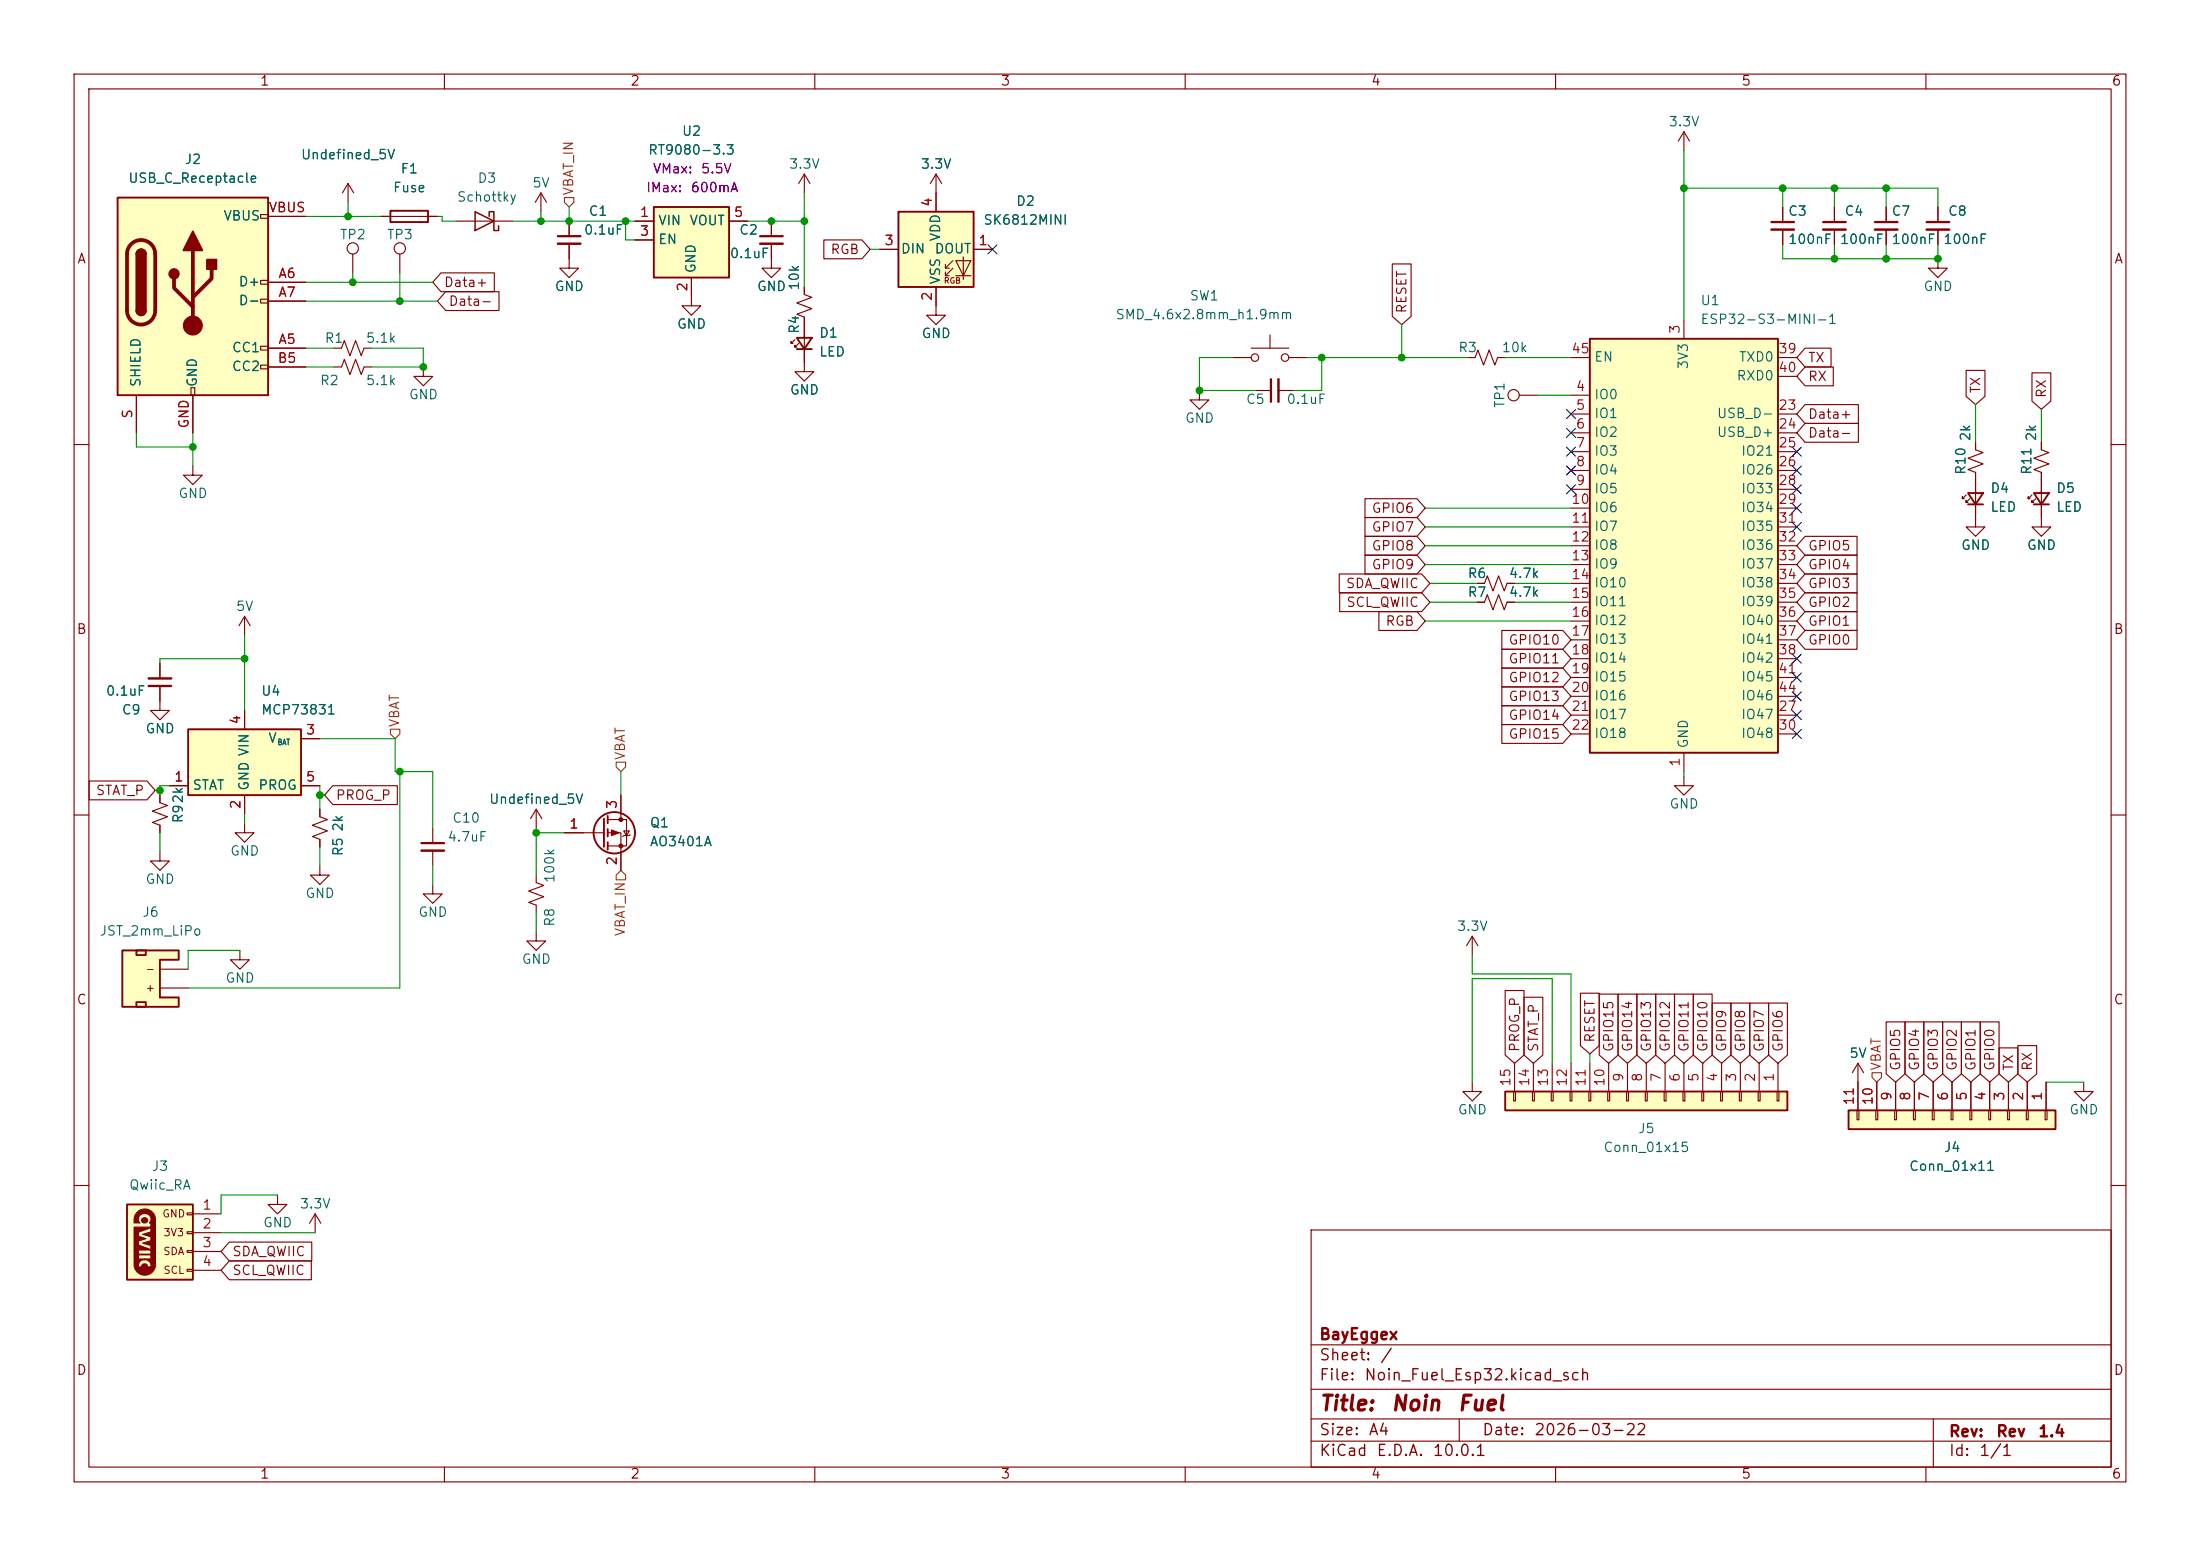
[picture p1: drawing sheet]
<svg xmlns="http://www.w3.org/2000/svg" width="297mm" height="210mm" viewBox="0 0 297 210" stroke-linecap="round" stroke-linejoin="round" font-family="sans-serif">
<g fill="none" stroke="#840000" stroke-width=".15">
<path d="M10 10h277v190h-277zM12 12h273v186h-273zM60 10v2M110 10v2M160 10v2M210 10v2M260 10v2M73 26l-.7 1.3M73 26l.8 1.3M73 26v2.6M76.8 32.9v3.3h1.3l-1.3 1.3-1.2-1.3h1.2M76.8 29.8v2.1"/>
<path d="M126.4 23.5l-.8 1.3M126.4 23.5l.7 1.3M126.4 23.5v2.5M45.1 47h1l.4-1 .7 2 .8-2 .8 2 .3-1h1.1M166.4 48.3h2.5M168.9 47h5.1M169.5 52.7h2.1M171.4 45.2v1.8M172.6 52.7h2M174 48.3h2.5M10 60h2M285 60h2"/>
<path d="M10 110h2M43.2 109.2v1l1 .4-2 .8 2 .7-2 .8 1 .4v1M43.2 116.8v1.3h1.2l-1.2 1.3-1.3-1.3h1.3M285 110h2M32.4 128.3v1.2h1.3l-1.3 1.3-1.3-1.3h1.3M198.8 126.4l-.8 1.2M198.8 126.4l.7 1.2M198.8 126.4v2.5M10 160h2M177 166h108v32h-108zM285 160h2M60 198v2"/>
<path d="M110 198v2M160 198v2M177 194.5h108M177 191.5h108M177 187.5h108M177 181.5h108M197 191.5v3M210 198v2M260 198v2M261 191.5v6.5"/>
<circle cx="169.4" cy="48.3" r=".51"/>
<circle cx="173.5" cy="48.3" r=".51"/>
</g>
<path d="M75.3 31.9h3.1M171.6 51.2v3" fill="none" stroke="#840000" stroke-width=".3"/>
<path d="M75.3 32.9h3.1M172.6 51.2v3" fill="none" stroke="#840000" stroke-width=".33"/>
<path d="M214.6 45.7h25.4v55.9h-25.4z" fill="#ffffc2"/>
<path d="M214.6 45.7h25.4v55.9h-25.4z" fill="none" stroke="#840000" stroke-width=".25"/>
<g fill="none" stroke="#840000" stroke-width=".15">
<path d="M61.6 29.8h7.6M104.1 29.8v2.1M104.1 32.9v2M261.6 34.9v1.3h1.3l-1.3 1.3-1.3-1.3h1.3M212.1 53.3h2.5M212.1 55.9h2.5M212.1 58.4h2.5M212.1 48.3h2.5M227.3 43.2v2.5M240 55.9h2.6M240 58.4h2.6M240 48.3h2.6"/>
<path d="M240 50.8h2.6M212.1 61h2.5M212.1 63.5h2.5M212.1 66h2.5M212.1 68.6h2.5M212.1 71.1h2.5M212.1 73.7h2.5M212.1 76.2h2.5M212.1 78.7h2.5M240 61h2.6M240 63.5h2.6M240 66h2.6"/>
<path d="M240 68.6h2.6M240 71.1h2.6M240 73.7h2.6M240 76.2h2.6M240 78.7h2.6M212.1 81.3h2.5M212.1 83.8h2.5M212.1 86.4h2.5M212.1 88.9h2.5M212.1 91.4h2.5M212.1 94h2.5M212.1 96.5h2.5"/>
<path d="M212.1 99.1h2.5M240 81.3h2.6M240 83.8h2.6M240 86.4h2.6M240 88.9h2.6M240 91.4h2.6M240 94h2.6M240 96.5h2.6M240 99.1h2.6M227.3 101.6v2.5M37.5 161.3v1.3h1.2l-1.2 1.2-1.3-1.2h1.3M42.5 163.8l-.7 1.3"/>
<path d="M42.5 163.8l.8 1.3M42.5 163.8v2.6"/>
</g>
<path d="M64.1 28.6l2.6 1.2-2.6 1.3zM66 29.2v-.6h.7v2.5h.6v-.6" fill="none" stroke="#840000" stroke-width=".2"/>
<path d="M102.6 31.9h3.1" fill="none" stroke="#840000" stroke-width=".3"/>
<path d="M102.6 32.9h3.1" fill="none" stroke="#840000" stroke-width=".33"/>
<path d="M88.3 27.9h10.1v9.6h-10.1z" fill="#ffffc2"/>
<path d="M88.3 27.9h10.1v9.6h-10.1z" fill="none" stroke="#840000" stroke-width=".25"/>
<path d="M85.7 29.8h2.6M85.7 32.4h2.6M93.3 37.5v3.8h1.3l-1.3 1.2-1.2-1.2h1.2M98.4 29.8h2.6" fill="none" stroke="#840000" stroke-width=".15"/>
<path d="M17.1 162.6h8.9v10.1h-8.9z" fill="#ffffc2"/>
<g fill="#840000" stroke="#840000" stroke-width=".14">
<path d="M18.5 163.6a1.46 1.46 0 0 1 2.5 .8v6.3a1.45 1.45 0 0 1-1.4 1.4 1.45 1.45 0 0 1-1.5-1.3v-5.2h2.3v.1l-1.7 .6v.6l1 .3-1 .3v2.4h.8v.1a.8 .8 0 0 0-.8 1h.4a.4 .4 0 0 1 .4-.4 .4 .4 0 0 1 .4 .4h.5a.82 .82 0 0 0-.9-1v-.1h.9v-.5h-1.7v-.1h1.7v-.6h-1.7v-.7l1.7 .6v-.5l-1.1-.3 1.1-.4v-.5l-1.1-.3 1.1-.3v-1.2h-.2a.82 .82 0 0 0-.4-1.3 .82 .82 0 0 0-1.1 .8l.2 .5h-.8l.1-.9z"/>
<circle cx="19.5" cy="164.7" r=".4"/>
</g>
<path d="M274.6 66.5h2l-1 1.6zM274.6 68.1h2M17.1 162.6h8.9v10.1h-8.9z" fill="none" stroke="#840000" stroke-width=".25"/>
<g fill="none" stroke="#840000" stroke-width=".15">
<path d="M126.4 41.3v1.2h1.2l-1.2 1.3-1.3-1.3h1.3M161.9 52.7v1.3h1.3l-1.3 1.2-1.2-1.2h1.2M274.3 66.8l-.5 .5v-.2v.2h.3M274.8 67.3l-.5 .5v-.2v.2h.3M275.6 64.8v5.1M199.4 81.3h1l.4-1 .7 2 .8-2 .8 2 .4-1h1M25.3 171.3h.7v.3h-.7zM25.3 168.8h.7v.2h-.7zM25.3 166.2h.7v.3h-.7zM25.3 163.7h.7v.3h-.7zM26 163.8h3.8M26 166.4h3.8"/>
<path d="M26 168.9h3.8M26 171.5h3.8"/>
</g>
<path d="M121.3 28.6h10.1v10.1h-10.1z" fill="#ffffc2"/>
<g fill="none" stroke="#840000" stroke-width=".15">
<path d="M118.7 33.7h2.6M126.4 26v2.6M126.4 38.7v2.6M127.6 36.2h.5M127.6 37.2h.5M128.7 35.2l-1.1 1v-.5M128.7 36.2l-1.1 1v-.5M129 35.2h2.1l-1.1 2zM129 37.2h2.1M130 34.7v3M131.4 33.7h2.6M247.6 27.9v2.1"/>
<path d="M247.6 31v2M45.1 49.5h1l.4-1 .7 2 .8-2 .8 2 .3-1h1.1M57.1 49.5v1.3h1.3l-1.3 1.3-1.2-1.3h1.2M108.6 48.9v1.3h1.3l-1.3 1.2-1.3-1.2h1.3M198.1 48.3h1l.4-1.1 .8 2.1 .7-2.1 .8 2.1 .4-1h1M205.1 53.3h2.5M199.4 78.7h1l.4-1 .7 2.1 .8-2.1 .8 2.1 .4-1.1h1M21.6 92.6v3.3h1.3l-1.3 1.3-1.3-1.3h1.3M21.6 89.5v2.1"/>
<circle cx="204.3" cy="53.3" r=".76"/>
</g>
<path d="M121.3 28.6h10.1v10.1h-10.1z" fill="none" stroke="#840000" stroke-width=".25"/>
<path d="M246.1 30h3.1M20.1 92.6h3" fill="none" stroke="#840000" stroke-width=".3"/>
<path d="M246.1 31h3.1M20.1 91.6h3" fill="none" stroke="#840000" stroke-width=".33"/>
<path d="M25.4 98.4h15.2v8.9h-15.2z" fill="#ffffc2"/>
<path d="M25.4 98.4h15.2v8.9h-15.2z" fill="none" stroke="#840000" stroke-width=".25"/>
<path d="M240.7 27.9v2.1M240.7 31v2M33 95.9v2.5M40.6 99.7h2.6M22.9 106h2.5M33 107.3v2.6M40.6 106h2.6" fill="none" stroke="#840000" stroke-width=".15"/>
<path d="M239.1 30h3.1" fill="none" stroke="#840000" stroke-width=".3"/>
<path d="M239.1 31h3.1" fill="none" stroke="#840000" stroke-width=".33"/>
<path d="M15.9 26.7h20.3v26.6h-20.3z" fill="#ffffc2"/>
<g fill="none" stroke="#840000" stroke-width=".15">
<path d="M35.2 29h1v.5h-1zM35.2 37.8h1v.6h-1zM36.2 38.1h5.1M36.2 29.2h5.1M47 24.8l-.8 1.2M47 24.8l.8 1.2M47 24.8v2.5M47.6 34.3v2.5M51.4 29.2h7.7M54 34.3v2.5M104.1 34.9v1.3h1.3l-1.3 1.3-1.2-1.3h1.2M108.6 38.7v1.1l1 .3-2 .8 2 .8-2 .7 1 .4v6.1"/>
<path d="M108.6 23.5v2.5M108.6 23.5l-.8 1.3M108.6 23.5l.7 1.3M254.6 27.9v2.1M254.6 31v2M261.6 27.9v2.1M261.6 31v2M18.4 53.3v5.1M25.8 52.3h.5v1h-.5zM26 53.3v5.1M35.2 40.4h1v.5h-1zM35.2 46.7h1v.5h-1z"/>
<path d="M35.2 49.3h1v.5h-1zM36.2 47h5.1M36.2 40.6h5.1M36.2 49.5h5.1M107.3 45.8l-.5 .6v-.3v.3h.3M107.8 46.4l-.5 .5v-.3v.3h.3M26 62.9v1.2h1.3l-1.3 1.3-1.2-1.3h1.2M33 83.2l-.7 1.3M33 83.2l.8 1.3M33 83.2v2.5M21.6 107.3v1l1 .4-2 .8 2 .7-2 .8 1 .4v1M21.6 114.9v1.3h1.3l-1.3 1.3-1.3-1.3h1.3"/>
<path d="M58.4 119.4v1.3h1.3l-1.3 1.2-1.3-1.2h1.3M58.4 111.8v2M58.4 114.8v2M72.4 109.2l-.8 1.3M72.4 109.2l.8 1.3M72.4 109.2v2.6M76.2 112.4h5.3M82 110.6h2.6v3.6h-2.6M82 112.4h1.8v5.1M83.8 107.3v3.3M84.2 112.1h.8l-.4 .7zM85.1 112.6l-.1 .2h-.8l-.1 .1"/>
<path d="M72.4 125.7v1.3h1.3l-1.3 1.3-1.3-1.3h1.3"/>
<circle cx="47.6" cy="33.5" r=".76"/>
<circle cx="54" cy="33.5" r=".76"/>
</g>
<g fill="none" stroke="#840000" stroke-width=".25">
<path d="M15.9 26.7h20.3v26.6h-20.3zM18.4 34.3a.64 .64 0 0 1 .6-.6 .64 .64 0 0 1 .7 .6M52.7 28.4h5.1v1.6h-5.1zM18.4 41.9a.64 .64 0 0 0 .6 .6 .64 .64 0 0 0 .7-.6M107.6 45.6h2l-1 1.5zM107.6 47.1h2M81.5 110.5v3.8M82 110.1v1M82 111.9v1M82 113.7v1"/>
<circle cx="82.9" cy="112.4" r="2.79"/>
</g>
<path d="M17.7 33a1.9 1.9 0 0 1 2.1-.5 1.9 1.9 0 0 1 1.2 1.8v7.6a1.91 1.91 0 0 1-2 1.9 1.91 1.91 0 0 1-1.9-1.9v-7.6a1.9 1.9 0 0 1 .6-1.3zM23.5 37.6v1.3l2.5 2.5M26 33.8v10.1M28.6 36.3v1.3l-2.6 2.5" fill="none" stroke="#840000" stroke-width=".51"/>
<g fill="#840000" stroke="#840000" stroke-width=".25">
<path d="M18.4 34.3h1.3v7.6h-1.3z"/>
<path d="M18.6 33.8a.64 .64 0 0 1 .7-.1 .64 .64 0 0 1 .4 .6h-1.3z"/>
<path d="M18.4 41.9h1.3a.64 .64 0 0 1-.7 .6 .64 .64 0 0 1-.6-.6z"/>
<path d="M26 31.2l1.3 2.6h-2.5z"/>
<path d="M27.9 35.1h1.3v1.2h-1.3z"/>
<circle cx="23.5" cy="37" r=".63"/>
</g>
<g fill="#840000" stroke="#840000" stroke-width=".15">
<path d="M82.5 112l1.1 .4-1.1 .4z"/>
<circle cx="26" cy="43.9" r="1.27"/>
<circle cx="83.8" cy="110.6" r=".25"/>
<circle cx="83.8" cy="114.2" r=".25"/>
</g>
<path d="M253.1 30h3.1M260.1 30h3M56.9 113.8h3" fill="none" stroke="#840000" stroke-width=".3"/>
<path d="M253.1 31h3.1M260.1 31h3M56.9 114.8h3" fill="none" stroke="#840000" stroke-width=".33"/>
<path d="M16.5 128.3h7.6v1.2h-2.5v5.1h2.5v1.3h-7.6z" fill="#ffffc2"/>
<path d="M265.7 66.5h2l-1 1.6zM265.7 68.1h2M16.5 128.3h7.6v1.2h-2.5v5.1h2.5v1.3h-7.6zM18.4 135.3h1.3v.6h-1.3zM18.4 128.3h1.3v.6h-1.3z" fill="none" stroke="#840000" stroke-width=".25"/>
<g fill="none" stroke="#840000" stroke-width=".15">
<path d="M227.3 17.8l-.7 1.3M227.3 17.8l.8 1.3M227.3 17.8v2.5M266.7 59.7v1l1 .4-2 .7 2 .8-2 .8 1 .4v7.3h1.3l-1.3 1.3-1.3-1.3h1.3M275.6 59.7v1l1 .4-2 .7 2 .8-2 .8 1 .4v1M265.4 66.8l-.5 .5v-.2v.2h.3M265.9 67.3l-.5 .5v-.2v.2h.3M275.6 69.9v1.2h1.3l-1.3 1.3-1.3-1.3h1.3M33 111.1v1.3h1.3l-1.3 1.3-1.3-1.3h1.3M72.4 118.1v1l1 .4-2 .8 2 .7-2 .8 1 .4v1M227.3 104.8v1.2h1.3l-1.3 1.3-1.2-1.3h1.2M21.6 130.8h3.8"/>
<path d="M21.6 133.4h3.8M198.8 146.1v1.2h1.2l-1.2 1.3-1.3-1.3h1.3"/>
</g>
<path d="M203.2 147.3h38.1v2.6h-38.1z" fill="#ffffc2"/>
<path d="M203.2 147.3h38.1v2.6h-38.1z" fill="none" stroke="#840000" stroke-width=".25"/>
<g fill="none" stroke="#840000" stroke-width=".15">
<path d="M204.3 147.3h.3v1.3h-.3zM204.5 143.5v3.8M206.9 147.3h.2v1.3h-.2zM207 143.5v3.8M209.4 147.3h.3v1.3h-.3zM209.5 143.5v3.8M212 147.3h.2v1.3h-.2zM212.1 143.5v3.8M214.5 147.3h.3v1.3h-.3zM214.6 143.5v3.8M217 147.3h.3v1.3h-.3zM217.2 143.5v3.8"/>
<path d="M219.6 147.3h.2v1.3h-.2zM219.7 143.5v3.8M222.1 147.3h.3v1.3h-.3zM222.2 143.5v3.8M224.7 147.3h.2v1.3h-.2zM224.8 143.5v3.8M227.2 147.3h.3v1.3h-.3zM227.3 143.5v3.8M229.7 147.3h.3v1.3h-.3zM229.9 143.5v3.8M232.3 147.3h.2v1.3h-.2zM232.4 143.5v3.8"/>
<path d="M234.8 147.3h.3v1.3h-.3zM234.9 143.5v3.8M237.4 147.3h.2v1.3h-.2zM237.5 143.5v3.8M239.9 147.3h.3v1.3h-.3zM240 143.5v3.8"/>
</g>
<path d="M249.6 149.9h27.9v2.5h-27.9z" fill="#ffffc2"/>
<path d="M249.6 149.9h27.9v2.5h-27.9z" fill="none" stroke="#840000" stroke-width=".25"/>
<g fill="none" stroke="#840000" stroke-width=".15">
<path d="M36.2 38.1h5.1M36.2 29.2h5.1M51.4 29.2h1.3M57.8 29.2h1.3M59.5 36.8h7.2v2.6h-7.2l-1.1-1.3zM60.2 39.4h7.2v2.5h-7.2l-1.1-1.3zM76.8 29.8v2.1M76.8 32.9v2M85.7 29.8h2.6M85.7 32.4h2.6M93.3 37.5v2.5M98.4 29.8h2.6"/>
<path d="M104.1 29.8v2.1M104.1 32.9v2M108.6 38.7v1.1M111.2 32.4h5.2l1.1 1.3-1.1 1.2h-5.2zM118.7 33.7h2.6M126.4 26v2.6M126.4 38.7v2.6M131.4 33.7h2.6M188 35.6h2.5v7.1l-1.3 1.1-1.2-1.1zM240.7 27.9v2.1M240.7 31v2M247.6 27.9v2.1"/>
<path d="M247.6 31v2M254.6 27.9v2.1M254.6 31v2M261.6 27.9v2.1M261.6 31v2M18.4 53.3v5.1M26 53.3v5.1M36.2 47h5.1M36.2 40.6h5.1M36.2 49.5h5.1M108.6 42.8v2.8M108.6 47.1v1.8"/>
<path d="M243.7 54.6h7.2v2.6h-7.2l-1.1-1.3zM243.7 57.1h7.2v2.6h-7.2l-1.1-1.3zM243.7 49.5h3.8v2.6h-3.8l-1.1-1.3zM243.7 47h3.5v2.5h-3.5l-1.1-1.2zM265.4 50h2.6v3.5l-1.3 1.1-1.3-1.1zM266.7 59.7v1M274.3 50.3h2.6v3.8l-1.3 1.1-1.3-1.1zM275.6 59.7v1M180.8 77.5h11.1l1.1 1.2-1.1 1.3h-11.1zM184.3 72.4h7l1.1 1.3-1.1 1.2h-7zM184.3 67.3h7l1.1 1.3-1.1 1.3h-7zM184.3 69.8h7l1.1 1.3-1.1 1.3h-7z"/>
<path d="M184.3 74.9h7l1.1 1.3-1.1 1.3h-7zM199.4 78.7h1M203.5 78.7h1M243.7 72.4h7v2.5h-7l-1.1-1.2zM243.7 74.9h7v2.6h-7l-1.1-1.3zM243.7 77.5h7v2.5h-7l-1.1-1.3zM266.7 63.8v2.7M266.7 68.1v1.8M275.6 63.8v2.7M275.6 68.1v1.8M21.6 89.5v2.1M21.6 92.6v2"/>
<path d="M33 95.9v2.5M40.6 99.7h2.6M180.9 80h11l1.1 1.3-1.1 1.3h-11zM186.1 82.5h5.2l1.1 1.3-1.1 1.3h-5.2zM199.4 81.3h1M202.8 97.8h8.2l1.1 1.3-1.1 1.2h-8.2zM202.8 92.7h8.2l1.1 1.3-1.1 1.3h-8.2zM202.8 85.1h8.2l1.1 1.3-1.1 1.2h-8.2zM202.8 87.6h8.2l1.1 1.3-1.1 1.3h-8.2zM202.8 90.2h8.2l1.1 1.2-1.1 1.3h-8.2zM202.8 95.2h8.2l1.1 1.3-1.1 1.3h-8.2zM203.5 81.3h1"/>
<path d="M243.7 80h7v2.6h-7l-1.1-1.3zM243.7 82.5h7v2.6h-7l-1.1-1.3zM243.7 85.1h7v2.5h-7l-1.1-1.2zM12 105.4h7.8l1.2 1.3-1.2 1.3h-7.8zM21.6 107.3v1M21.6 111.4v1M22.9 106h2.5M33 107.3v2.6M40.6 106h2.6M43.2 109.2v1M43.2 113.3v1M44.9 106h8.7v2.6h-8.7l-1.1-1.3z"/>
<path d="M76.2 112.4h2.5M83.8 107.3v2.6M83.8 114.9v2.6M203.2 133.7h2.5v8.7l-1.2 1.1-1.3-1.1zM205.7 134.6h2.6v7.8l-1.3 1.1-1.3-1.1zM213.4 134h2.5v7.1l-1.3 1.1-1.2-1.1zM215.9 134.2h2.5v8.2l-1.2 1.1-1.3-1.1zM218.4 134.2h2.6v8.2l-1.3 1.1-1.3-1.1zM221 134.2h2.5v8.2l-1.3 1.1-1.2-1.1zM223.5 134.2h2.6v8.2l-1.3 1.1-1.3-1.1zM226.1 134.2h2.5v8.2l-1.3 1.1-1.2-1.1zM228.6 134.2h2.5v8.2l-1.2 1.1-1.3-1.1z"/>
<path d="M231.1 135.4h2.6v7l-1.3 1.1-1.3-1.1zM233.7 135.4h2.5v7l-1.3 1.1-1.2-1.1zM236.2 135.4h2.6v7l-1.3 1.1-1.3-1.1zM238.8 135.4h2.5v7l-1.3 1.1-1.2-1.1zM254.6 137.9h2.6v7l-1.3 1.2-1.3-1.2zM257.2 137.9h2.5v7l-1.3 1.2-1.2-1.2zM259.7 137.9h2.6v7l-1.3 1.2-1.3-1.2zM262.3 137.9h2.5v7l-1.3 1.2-1.2-1.2zM264.8 137.9h2.5v7l-1.2 1.2-1.3-1.2zM267.3 137.9h2.6v7l-1.3 1.2-1.3-1.2zM250.7 149.9h.3v1.2h-.3zM250.8 143.5v6.4"/>
<path d="M250.8 143.5l-.7 1.3M250.8 143.5l.8 1.3M253.2 149.9h.3v1.2h-.3zM253.4 146.1v3.8M255.8 149.9h.2v1.2h-.2zM255.9 146.1v3.8M258.3 149.9h.3v1.2h-.3zM258.4 146.1v3.8M260.9 149.9h.2v1.2h-.2zM261 146.1v3.8M263.4 149.9h.3v1.2h-.3zM263.5 146.1v3.8"/>
<path d="M265.9 149.9h.3v1.2h-.3zM266.1 146.1v3.8M268.5 149.9h.2v1.2h-.2zM268.6 146.1v3.8M269.9 141.4h2.5v3.5l-1.3 1.2-1.2-1.2zM271 149.9h.3v1.2h-.3zM271.1 146.1v3.8M272.4 141.1h2.6v3.8l-1.3 1.2-1.3-1.2zM273.6 149.9h.2v1.2h-.2zM273.7 146.1v3.8M276.1 149.9h.3v1.2h-.3zM276.2 146.1v3.8"/>
<path d="M281.3 146.1v1.2h1.3l-1.3 1.3-1.3-1.3h1.3M31 167.6h11.1v2.6h-11.1l-1.2-1.3zM31 170.2h11v2.5h-11l-1.2-1.2z"/>
</g>
<path d="M76.2 26.7h1.3v.6l-.7 .6-.6-.6zM52.7 98.4h1.3v.7l-.7 .6-.6-.6zM83.2 102.9h1.3v.6l-.7 .6-.6-.6zM83.8 117.5l.7 .6v.6h-1.3v-.6zM252.7 144.8h1.3v.6l-.6 .7-.7-.7z" fill="none" stroke="#725600" stroke-width=".15"/>
<g fill="none" stroke="#009600" stroke-width=".15">
<path d="M41.3 29.2h10.1M41.3 38.1h17.1M47 27.3v1.9M47.6 36.8v1.3M54 36.8v3.8M59.1 29.2h.6v.6h1.9M69.2 29.8h16.5M73 28.6v1.2M76.8 27.9v1.9M84.5 29.8v2.6h1.2M101 29.8h7.6M108.6 26v12.7"/>
<path d="M117.5 33.7h1.2M227.3 20.3v22.9M227.3 25.4h34.3v2.5M240.7 33v1.9h20.9v-1.9M240.7 25.4v2.5M247.6 25.4v2.5M247.6 33v1.9M254.6 25.4v2.5M254.6 33v1.9M18.4 58.4v1.9h7.6M26 58.4v4.5M41.3 40.6h17.8"/>
<path d="M41.3 49.5h3.8M41.3 47h3.8M50.2 47h6.9v2.5h-6.9M166.4 48.3h-4.5v4.4h7.6M176.5 48.3h21.6M178.4 48.3v4.4h-3.8M189.2 43.8v4.5M203.2 48.3h8.9M207.6 53.3h4.5M266.7 54.6v5.1M275.6 55.2v4.5M192.4 68.6h19.7"/>
<path d="M192.4 71.1h19.7M192.4 73.7h19.7M192.4 76.2h19.7M193 78.7h6.4M204.5 78.7h7.6M33 88.9h-11.4v.6M33 85.7v10.2M43.2 99.7h10.1v4.4h5.1v7.7M192.4 83.8h19.7M193 81.3h6.4M204.5 81.3h7.6M21 106.7h.6"/>
<path d="M21.6 112.4v2.5M22.9 106h-1.3v1.3M33 109.9v1.2M43.2 106v3.2M43.2 114.3v2.5M43.2 107.3h.6M54 104.1v29.3h-28.6M58.4 116.8v2.6M72.4 111.8v6.3M72.4 112.4h3.8M83.8 104.1v3.2M227.3 104.1v.7"/>
<path d="M32.4 128.3h-7v2.5M72.4 123.2v2.5M198.8 128.9v2.5h13.3v12.1M209.5 143.5v-11.4h-10.7v14M214.6 142.2v1.3M276.2 146.1h5.1M29.8 166.4h12.7M37.5 161.3h-7.7v2.5"/>
</g>
<g fill="none" stroke="#000084" stroke-width=".15">
<path d="M133.4 33l1.2 1.3M134.6 33l-1.2 1.3M211.5 55.3l1.2 1.2M211.5 57.8l1.2 1.2M212.7 55.3l-1.2 1.2M212.7 57.8l-1.2 1.2M211.5 65.4l1.2 1.2M211.5 62.9l1.2 1.2M211.5 60.4l1.2 1.2M212.7 65.4l-1.2 1.2M212.7 62.9l-1.2 1.2M212.7 60.4l-1.2 1.2"/>
<path d="M242 60.4l1.2 1.2M242 70.5l1.2 1.2M242 65.4l1.2 1.2M242 68l1.2 1.2M242 62.9l1.2 1.2M243.2 60.4l-1.2 1.2M243.2 70.5l-1.2 1.2M243.2 65.4l-1.2 1.2M243.2 68l-1.2 1.2M243.2 62.9l-1.2 1.2M242 98.5l1.2 1.2M242 93.4l1.2 1.2"/>
<path d="M242 90.8l1.2 1.2M242 88.3l1.2 1.2M242 95.9l1.2 1.2M243.2 98.5l-1.2 1.2M243.2 93.4l-1.2 1.2M243.2 90.8l-1.2 1.2M243.2 88.3l-1.2 1.2M243.2 95.9l-1.2 1.2"/>
</g>
<g fill="#009600" stroke="#009600" stroke-width=".14">
<circle cx="76.8" cy="29.8" r=".46"/>
<circle cx="84.5" cy="29.8" r=".46"/>
<circle cx="73" cy="29.8" r=".46"/>
<circle cx="54" cy="40.6" r=".46"/>
<circle cx="57.1" cy="49.5" r=".46"/>
<circle cx="47.6" cy="38.1" r=".46"/>
<circle cx="26" cy="60.3" r=".46"/>
<circle cx="47" cy="29.2" r=".46"/>
<circle cx="33" cy="88.9" r=".46"/>
<circle cx="21.6" cy="106.7" r=".46"/>
<circle cx="43.2" cy="107.3" r=".46"/>
<circle cx="72.4" cy="112.4" r=".46"/>
<circle cx="54" cy="104.1" r=".46"/>
<circle cx="161.9" cy="52.7" r=".46"/>
<circle cx="178.4" cy="48.3" r=".46"/>
<circle cx="189.2" cy="48.3" r=".46"/>
<circle cx="108.6" cy="29.8" r=".46"/>
<circle cx="104.1" cy="29.8" r=".46"/>
<circle cx="261.6" cy="34.9" r=".46"/>
<circle cx="254.6" cy="34.9" r=".46"/>
<circle cx="247.6" cy="34.9" r=".46"/>
<circle cx="254.6" cy="25.4" r=".46"/>
<circle cx="247.6" cy="25.4" r=".46"/>
<circle cx="227.3" cy="25.4" r=".46"/>
<circle cx="240.7" cy="25.4" r=".46"/>
</g>
<g font-size="2" fill="#840000">
<text x="178" y="190.9">Title:</text>
<text x="187.7" y="190.9">Noin</text>
<text x="196.6" y="190.9">Fuel</text>
</g>
<g font-size="1.5" fill="#840000">
<text x="178" y="184">Sheet:</text>
<text x="178" y="181.2">BayEggex</text>
<text x="186.2" y="184">/</text>
<text x="178" y="186.7">File:</text>
<text x="184.1" y="186.7">Noin_Fuel_Esp32.kicad_sch</text>
<text x="178" y="196.9">KiCad</text>
<text x="178" y="194.1">Size:</text>
<text x="184.7" y="194.1">A4</text>
<text x="185.7" y="196.9">E.D.A.</text>
<text x="193.3" y="196.9">10.0.1</text>
<text x="200" y="194.1">Date:</text>
<text x="207" y="194.1">2026-03-22</text>
<text x="263" y="194.3">Rev:</text>
<text x="263" y="196.9">Id:</text>
<text x="267.1" y="196.9">1/1</text>
<text x="269.4" y="194.3">Rev</text>
<text x="275.1" y="194.3">1.4</text>
</g>
<g font-size="1.3" fill="#840000">
<text x="35" y="11.9">1</text>
<text x="85" y="11.9">2</text>
<text x="135" y="11.9">3</text>
<text x="185" y="11.9">4</text>
<text x="235" y="11.9">5</text>
<text x="285" y="11.9">6</text>
<text x="10.3" y="35.9">A</text>
<text x="112" y="34.6">RGB</text>
<text x="285.3" y="35.9">A</text>
<text x="59.8" y="39.1">Data+</text>
<text x="60.5" y="41.6">Data-</text>
<text x="190.2" y="42.4" transform="rotate(-90 190.2 42.4)">RESET</text>
<text x="244" y="51.8">RX</text>
<text x="244" y="49.2">TX</text>
<text x="267.7" y="53.2" transform="rotate(-90 267.7 53.2)">TX</text>
<text x="276.5" y="53.8" transform="rotate(-90 276.5 53.8)">RX</text>
<text x="244" y="56.8">Data+</text>
<text x="244" y="59.4">Data-</text>
<text x="185.1" y="69.5">GPIO6</text>
<text x="185.1" y="74.6">GPIO8</text>
<text x="185.1" y="72.1">GPIO7</text>
<text x="185.1" y="77.2">GPIO9</text>
<text x="244" y="74.6">GPIO5</text>
<text x="244" y="77.2">GPIO4</text>
<text x="181.6" y="79.7">SDA_QWIIC</text>
<text x="181.7" y="82.2">SCL_QWIIC</text>
<text x="244" y="82.2">GPIO2</text>
<text x="244" y="79.7">GPIO3</text>
<text x="10.3" y="85.9">B</text>
<text x="187" y="84.8">RGB</text>
<text x="203.6" y="87.3">GPIO10</text>
<text x="203.6" y="89.9">GPIO11</text>
<text x="244" y="84.8">GPIO1</text>
<text x="244" y="87.3">GPIO0</text>
<text x="285.3" y="85.9">B</text>
<text x="203.6" y="94.9">GPIO13</text>
<text x="203.6" y="92.4">GPIO12</text>
<text x="203.6" y="100">GPIO15</text>
<text x="203.6" y="97.5">GPIO14</text>
<text x="12.9" y="107.6">STAT_P</text>
<text x="45.2" y="108.3">PROG_P</text>
<text x="10.3" y="135.9">C</text>
<text x="285.3" y="135.9">C</text>
<text x="205.4" y="142.1" transform="rotate(-90 205.4 142.1)">PROG_P</text>
<text x="208" y="142.1" transform="rotate(-90 208 142.1)">STAT_P</text>
<text x="215.6" y="140.8" transform="rotate(-90 215.6 140.8)">RESET</text>
<text x="218.1" y="142.1" transform="rotate(-90 218.1 142.1)">GPIO15</text>
<text x="220.7" y="142.1" transform="rotate(-90 220.7 142.1)">GPIO14</text>
<text x="223.2" y="142.1" transform="rotate(-90 223.2 142.1)">GPIO13</text>
<text x="225.7" y="142.1" transform="rotate(-90 225.7 142.1)">GPIO12</text>
<text x="228.3" y="142.1" transform="rotate(-90 228.3 142.1)">GPIO11</text>
<text x="230.8" y="142.1" transform="rotate(-90 230.8 142.1)">GPIO10</text>
<text x="233.4" y="142.1" transform="rotate(-90 233.4 142.1)">GPIO9</text>
<text x="235.9" y="142.1" transform="rotate(-90 235.9 142.1)">GPIO8</text>
<text x="238.4" y="142.1" transform="rotate(-90 238.4 142.1)">GPIO7</text>
<text x="241" y="142.1" transform="rotate(-90 241 142.1)">GPIO6</text>
<text x="256.9" y="144.6" transform="rotate(-90 256.9 144.6)">GPIO5</text>
<text x="259.4" y="144.6" transform="rotate(-90 259.4 144.6)">GPIO4</text>
<text x="261.9" y="144.6" transform="rotate(-90 261.9 144.6)">GPIO3</text>
<text x="264.5" y="144.6" transform="rotate(-90 264.5 144.6)">GPIO2</text>
<text x="267" y="144.6" transform="rotate(-90 267 144.6)">GPIO1</text>
<text x="269.6" y="144.6" transform="rotate(-90 269.6 144.6)">GPIO0</text>
<text x="272.1" y="144.6" transform="rotate(-90 272.1 144.6)">TX</text>
<text x="274.6" y="144.6" transform="rotate(-90 274.6 144.6)">RX</text>
<text x="31.3" y="169.9">SDA_QWIIC</text>
<text x="31.3" y="172.4">SCL_QWIIC</text>
<text x="10.3" y="185.9">D</text>
<text x="285.3" y="185.9">D</text>
<text x="35" y="199.9">1</text>
<text x="85" y="199.9">2</text>
<text x="135" y="199.9">3</text>
<text x="185" y="199.9">4</text>
<text x="235" y="199.9">5</text>
<text x="285" y="199.9">6</text>
</g>
<g font-size="1.3" fill="#006464">
<text x="225.2" y="17.4">3.3V</text>
<text x="24.8" y="22.5">J2</text>
<text x="40.5" y="21.8">Undefined_5V</text>
<text x="54" y="23.7">F1</text>
<text x="87.4" y="21.2">RT9080-3.3</text>
<text x="92" y="18.6">U2</text>
<text x="106.4" y="23.1">3.3V</text>
<text x="124.2" y="23.1">3.3V</text>
<text x="17.2" y="25">USB_C_Receptacle</text>
<text x="53" y="26.3">Fuse</text>
<text x="61.6" y="27.5">Schottky</text>
<text x="64.4" y="25">D3</text>
<text x="71.8" y="25.6">5V</text>
<text x="79.4" y="29.4">C1</text>
<text x="137.1" y="28.1">D2</text>
<text x="241.3" y="29.4">C3</text>
<text x="248.9" y="29.4">C4</text>
<text x="255.3" y="29.4">C7</text>
<text x="262.9" y="29.4">C8</text>
<text x="30.1" y="30.1">VBUS</text>
<text x="45.8" y="32.6">TP2</text>
<text x="52.1" y="32.6">TP3</text>
<text x="78.7" y="32">0.1uF</text>
<text x="88.8" y="30.7">VIN</text>
<text x="88.8" y="33.2">EN</text>
<text x="93" y="30.7">VOUT</text>
<text x="98.4" y="35.2">0.1uF</text>
<text x="99.7" y="32">C2</text>
<text x="121.5" y="34.5">DIN</text>
<text x="126.1" y="34.5">DOUT</text>
<text x="127.2" y="32.7" transform="rotate(-90 127.2 32.7)">VDD</text>
<text x="132.7" y="30.6">SK6812MINI</text>
<text x="241.3" y="33.2">100nF</text>
<text x="248.3" y="33.2">100nF</text>
<text x="255.3" y="33.2">100nF</text>
<text x="262.3" y="33.2">100nF</text>
<text x="32.1" y="39">D+</text>
<text x="32.1" y="41.5">D-</text>
<text x="74.8" y="39.6">GND</text>
<text x="94.2" y="37" transform="rotate(-90 94.2 37)">GND</text>
<text x="102.1" y="39.6">GND</text>
<text x="108.2" y="39.3" transform="rotate(-90 108.2 39.3)">10k</text>
<text x="127.2" y="38.5" transform="rotate(-90 127.2 38.5)">VSS</text>
<text x="160.5" y="40.9">SW1</text>
<text x="229.5" y="41.5">U1</text>
<text x="259.6" y="39.6">GND</text>
<text x="31.2" y="47.9">CC1</text>
<text x="43.7" y="46.6">R1</text>
<text x="49.3" y="46.6">5.1k</text>
<text x="91.3" y="44.7">GND</text>
<text x="108.2" y="45.2" transform="rotate(-90 108.2 45.2)">R4</text>
<text x="110.5" y="45.9">D1</text>
<text x="124.3" y="45.9">GND</text>
<text x="150.5" y="43.4">SMD_4.6x2.8mm_h1.9mm</text>
<text x="196.8" y="47.9">R3</text>
<text x="202.6" y="47.9">10k</text>
<text x="229.5" y="44">ESP32-S3-MINI-1</text>
<text x="19.3" y="52.3" transform="rotate(-90 19.3 52.3)">SHIELD</text>
<text x="26.9" y="52.3" transform="rotate(-90 26.9 52.3)">GND</text>
<text x="31.2" y="50.4">CC2</text>
<text x="43.1" y="52.3">R2</text>
<text x="49.3" y="52.3">5.1k</text>
<text x="106.5" y="53.6">GND</text>
<text x="110.5" y="48.4">LED</text>
<text x="215.1" y="49.1">EN</text>
<text x="228.2" y="49.9" transform="rotate(-90 228.2 49.9)">3V3</text>
<text x="234.4" y="51.7">RXD0</text>
<text x="234.7" y="49.1">TXD0</text>
<text x="55.1" y="54.2">GND</text>
<text x="159.9" y="57.4">GND</text>
<text x="168.1" y="54.8">C5</text>
<text x="173.6" y="54.8">0.1uF</text>
<text x="203.4" y="55.2" transform="rotate(-90 203.4 55.2)">TP1</text>
<text x="215.1" y="54.2">IO0</text>
<text x="215.1" y="56.7">IO1</text>
<text x="215.1" y="59.3">IO2</text>
<text x="231.7" y="56.7">USB_D-</text>
<text x="231.7" y="59.3">USB_D+</text>
<text x="266.3" y="59.6" transform="rotate(-90 266.3 59.6)">2k</text>
<text x="275.2" y="59.6" transform="rotate(-90 275.2 59.6)">2k</text>
<text x="215.1" y="61.8">IO3</text>
<text x="215.1" y="64.4">IO4</text>
<text x="235" y="61.8">IO21</text>
<text x="235" y="64.4">IO26</text>
<text x="265.7" y="64.2" transform="rotate(-90 265.7 64.2)">R10</text>
<text x="274.5" y="64.2" transform="rotate(-90 274.5 64.2)">R11</text>
<text x="24" y="67.5">GND</text>
<text x="215.1" y="66.9">IO5</text>
<text x="215.1" y="69.4">IO6</text>
<text x="215.1" y="72">IO7</text>
<text x="235" y="66.9">IO33</text>
<text x="235" y="69.4">IO34</text>
<text x="235" y="72">IO35</text>
<text x="268.6" y="66.8">D4</text>
<text x="268.6" y="69.4">LED</text>
<text x="277.5" y="66.8">D5</text>
<text x="277.5" y="69.4">LED</text>
<text x="215.1" y="74.5">IO8</text>
<text x="215.1" y="77.1">IO9</text>
<text x="235" y="74.5">IO36</text>
<text x="235" y="77.1">IO37</text>
<text x="264.7" y="74.5">GND</text>
<text x="273.6" y="74.5">GND</text>
<text x="31.8" y="82.8">5V</text>
<text x="198" y="80.9">R7</text>
<text x="198" y="78.3">R6</text>
<text x="203.6" y="80.9">4.7k</text>
<text x="203.6" y="78.3">4.7k</text>
<text x="215.1" y="79.6">IO10</text>
<text x="215.1" y="82.1">IO11</text>
<text x="235" y="79.6">IO38</text>
<text x="235" y="82.1">IO39</text>
<text x="215.1" y="84.7">IO12</text>
<text x="215.1" y="87.2">IO13</text>
<text x="215.1" y="89.8">IO14</text>
<text x="235" y="84.7">IO40</text>
<text x="235" y="87.2">IO41</text>
<text x="235" y="89.8">IO42</text>
<text x="14.2" y="94.2">0.1uF</text>
<text x="35.2" y="94.2">U4</text>
<text x="215.1" y="92.3">IO15</text>
<text x="215.1" y="94.8">IO16</text>
<text x="235" y="92.3">IO45</text>
<text x="235" y="94.8">IO46</text>
<text x="16.4" y="96.7">C9</text>
<text x="19.6" y="99.3">GND</text>
<text x="35.2" y="96.7">MCP73831</text>
<text x="36.1" y="100.6">V</text>
<text x="215.1" y="97.4">IO17</text>
<text x="215.1" y="99.9">IO18</text>
<text x="228.2" y="101.1" transform="rotate(-90 228.2 101.1)">GND</text>
<text x="235" y="97.4">IO47</text>
<text x="235" y="99.9">IO48</text>
<text x="25.9" y="106.9">STAT</text>
<text x="33.9" y="106.8" transform="rotate(-90 33.9 106.8)">GND VIN</text>
<text x="34.8" y="106.9">PROG</text>
<text x="25" y="111.2" transform="rotate(-90 25 111.2)">R92k</text>
<text x="46.6" y="112.3" transform="rotate(-90 46.6 112.3)">2k</text>
<text x="60.3" y="113.9">4.7uF</text>
<text x="61" y="111.4">C10</text>
<text x="65.9" y="108.8">Undefined_5V</text>
<text x="87.6" y="112">Q1</text>
<text x="225.3" y="109.4">GND</text>
<text x="19.6" y="119.6">GND</text>
<text x="31" y="115.8">GND</text>
<text x="46.6" y="115.6" transform="rotate(-90 46.6 115.6)">R5</text>
<text x="75.2" y="119.3" transform="rotate(-90 75.2 119.3)">100k</text>
<text x="87.6" y="114.5">AO3401A</text>
<text x="19.1" y="124.1">J6</text>
<text x="41.1" y="121.5">GND</text>
<text x="56.4" y="124.1">GND</text>
<text x="75.2" y="125.2" transform="rotate(-90 75.2 125.2)">R8</text>
<text x="196.6" y="126">3.3V</text>
<text x="13.4" y="126.6">JST_2mm_LiPo</text>
<text x="70.4" y="130.4">GND</text>
<text x="30.3" y="132.9">GND</text>
<text x="249.6" y="143.1">5V</text>
<text x="196.7" y="150.7">GND</text>
<text x="216.4" y="155.8">Conn_01x15</text>
<text x="221.1" y="153.3">J5</text>
<text x="262.3" y="155.8">J4</text>
<text x="279.3" y="150.7">GND</text>
<text x="17.3" y="160.9">Qwiic_RA</text>
<text x="20.4" y="158.3">J3</text>
<text x="257.6" y="158.3">Conn_01x11</text>
<text x="35.4" y="166">GND</text>
<text x="40.4" y="163.4">3.3V</text>
</g>
<g font-size="1.3" fill="#840084">
<text x="88" y="23.7">VMax:</text>
<text x="94.5" y="23.7">5.5V</text>
<text x="87.1" y="26.3">IMax:</text>
<text x="93.1" y="26.3">600mA</text>
</g>
<g font-size="1.3" fill="#a90000">
<text x="36.2" y="29">VBUS</text>
<text x="86.3" y="29.6">1</text>
<text x="99" y="29.6">5</text>
<text x="126.1" y="28" transform="rotate(-90 126.1 28)">4</text>
<text x="86.3" y="32.1">3</text>
<text x="119.3" y="33.4">3</text>
<text x="132" y="33.4">1</text>
<text x="37.5" y="37.8">A6</text>
<text x="37.5" y="40.4">A7</text>
<text x="93.1" y="39.4" transform="rotate(-90 93.1 39.4)">2</text>
<text x="126.1" y="40.7" transform="rotate(-90 126.1 40.7)">2</text>
<text x="37.5" y="46.7">A5</text>
<text x="227.1" y="45.2" transform="rotate(-90 227.1 45.2)">3</text>
<text x="37.4" y="49.3">B5</text>
<text x="212" y="48">45</text>
<text x="212.7" y="53.1">4</text>
<text x="240" y="48">39</text>
<text x="240" y="50.5">40</text>
<text x="18.2" y="56.6" transform="rotate(-90 18.2 56.6)">S</text>
<text x="25.8" y="57.9" transform="rotate(-90 25.8 57.9)">GND</text>
<text x="212.7" y="55.6">5</text>
<text x="212.7" y="58.2">6</text>
<text x="240" y="55.6">23</text>
<text x="240" y="58.2">24</text>
<text x="212.7" y="60.7">7</text>
<text x="212.7" y="63.2">8</text>
<text x="212.7" y="65.8">9</text>
<text x="240" y="60.7">25</text>
<text x="240" y="63.2">26</text>
<text x="240" y="65.8">28</text>
<text x="212" y="68.3">10</text>
<text x="212" y="70.9">11</text>
<text x="240" y="68.3">29</text>
<text x="240" y="70.9">31</text>
<text x="212" y="73.4">12</text>
<text x="212" y="75.9">13</text>
<text x="240" y="73.4">32</text>
<text x="240" y="75.9">33</text>
<text x="212" y="78.5">14</text>
<text x="212" y="81">15</text>
<text x="212" y="83.6">16</text>
<text x="240" y="78.5">34</text>
<text x="240" y="81">35</text>
<text x="240" y="83.6">36</text>
<text x="212" y="86.1">17</text>
<text x="212" y="88.6">18</text>
<text x="240" y="86.1">37</text>
<text x="240" y="88.6">38</text>
<text x="212" y="91.2">19</text>
<text x="212" y="93.7">20</text>
<text x="240" y="91.2">41</text>
<text x="240" y="93.7">44</text>
<text x="32.8" y="97.9" transform="rotate(-90 32.8 97.9)">4</text>
<text x="41.2" y="99.4">3</text>
<text x="212" y="96.3">21</text>
<text x="212" y="98.8">22</text>
<text x="240" y="96.3">27</text>
<text x="240" y="98.8">30</text>
<text x="23.4" y="105.8">1</text>
<text x="41.2" y="105.8">5</text>
<text x="227.1" y="103.6" transform="rotate(-90 227.1 103.6)">1</text>
<text x="32.8" y="109.3" transform="rotate(-90 32.8 109.3)">2</text>
<text x="76.8" y="112.1">1</text>
<text x="83.6" y="109.3" transform="rotate(-90 83.6 109.3)">3</text>
<text x="83.6" y="116.9" transform="rotate(-90 83.6 116.9)">2</text>
<text x="204.2" y="146.7" transform="rotate(-90 204.2 146.7)">15</text>
<text x="206.8" y="146.7" transform="rotate(-90 206.8 146.7)">14</text>
<text x="209.3" y="146.7" transform="rotate(-90 209.3 146.7)">13</text>
<text x="211.8" y="146.7" transform="rotate(-90 211.8 146.7)">12</text>
<text x="214.4" y="146.7" transform="rotate(-90 214.4 146.7)">11</text>
<text x="216.9" y="146.7" transform="rotate(-90 216.9 146.7)">10</text>
<text x="219.5" y="146.1" transform="rotate(-90 219.5 146.1)">9</text>
<text x="222" y="146.1" transform="rotate(-90 222 146.1)">8</text>
<text x="224.5" y="146.1" transform="rotate(-90 224.5 146.1)">7</text>
<text x="227.1" y="146.1" transform="rotate(-90 227.1 146.1)">6</text>
<text x="229.6" y="146.1" transform="rotate(-90 229.6 146.1)">5</text>
<text x="232.2" y="146.1" transform="rotate(-90 232.2 146.1)">4</text>
<text x="234.7" y="146.1" transform="rotate(-90 234.7 146.1)">3</text>
<text x="237.2" y="146.1" transform="rotate(-90 237.2 146.1)">2</text>
<text x="239.8" y="146.1" transform="rotate(-90 239.8 146.1)">1</text>
<text x="250.6" y="149.3" transform="rotate(-90 250.6 149.3)">11</text>
<text x="253.1" y="149.3" transform="rotate(-90 253.1 149.3)">10</text>
<text x="255.7" y="148.7" transform="rotate(-90 255.7 148.7)">9</text>
<text x="258.2" y="148.7" transform="rotate(-90 258.2 148.7)">8</text>
<text x="260.7" y="148.7" transform="rotate(-90 260.7 148.7)">7</text>
<text x="263.3" y="148.7" transform="rotate(-90 263.3 148.7)">6</text>
<text x="265.8" y="148.7" transform="rotate(-90 265.8 148.7)">5</text>
<text x="268.4" y="148.7" transform="rotate(-90 268.4 148.7)">4</text>
<text x="270.9" y="148.7" transform="rotate(-90 270.9 148.7)">3</text>
<text x="273.4" y="148.7" transform="rotate(-90 273.4 148.7)">2</text>
<text x="276" y="148.7" transform="rotate(-90 276 148.7)">1</text>
<text x="27.2" y="163.6">1</text>
<text x="27.2" y="166.1">2</text>
<text x="27.2" y="168.7">3</text>
<text x="27.2" y="171.2">4</text>
</g>
<g font-size="1.3" fill="#725600">
<text x="77.7" y="26.5" transform="rotate(-90 77.7 26.5)">VBAT_IN</text>
<text x="54.2" y="98.2" transform="rotate(-90 54.2 98.2)">VBAT</text>
<text x="84.7" y="102.7" transform="rotate(-90 84.7 102.7)">VBAT</text>
<text x="84.7" y="126.5" transform="rotate(-90 84.7 126.5)">VBAT_IN</text>
<text x="254.2" y="144.6" transform="rotate(-90 254.2 144.6)">VBAT</text>
</g>
<g font-size="1" fill="#840000">
<text x="19.6" y="131.5">-</text>
<text x="19.6" y="134.1">+</text>
<text x="21.8" y="164.6">GND</text>
<text x="22" y="167.1">3V3</text>
<text x="22" y="169.6">SDA</text>
<text x="22" y="172.2">SCL</text>
</g>
<text font-size=".8" fill="#840000" x="127.4" y="38.5">RGB</text>
<text font-size=".8" fill="#006464" x="37.4" y="100.8">BAT</text>
</svg>
